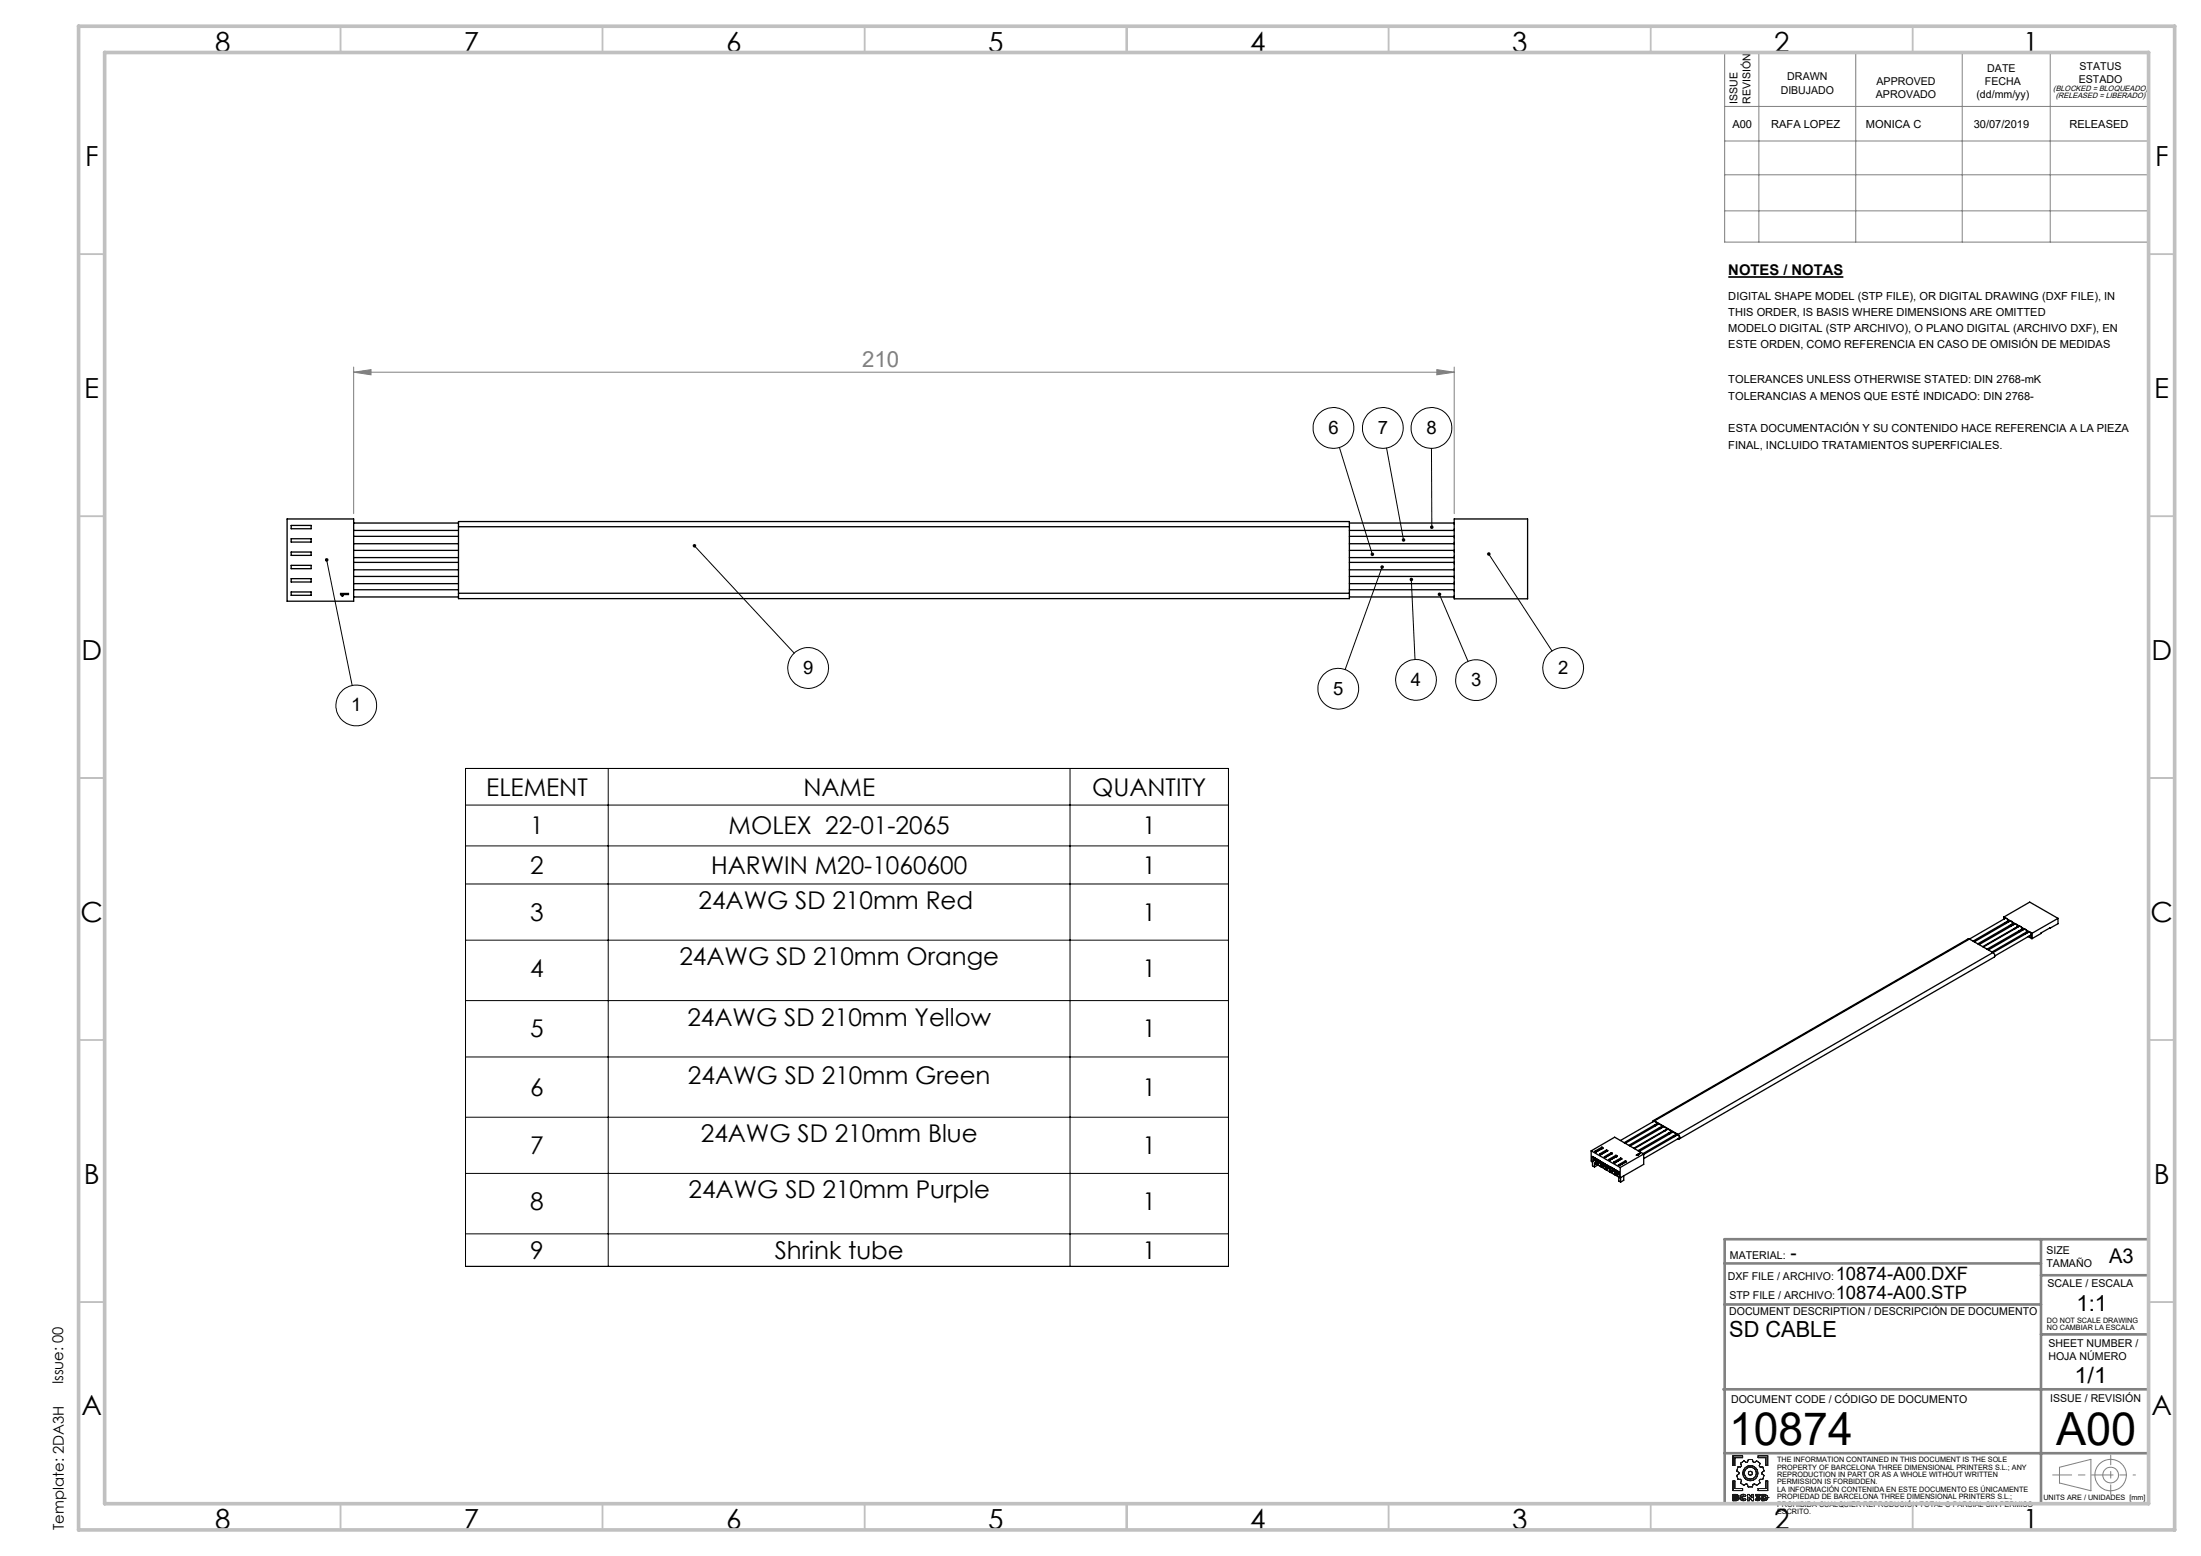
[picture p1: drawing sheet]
<svg xmlns="http://www.w3.org/2000/svg" width="420mm" height="297mm" viewBox="0 0 420 297" stroke-linecap="round" stroke-linejoin="round" font-family="sans-serif">
<path d="M329.8 52.9h22" fill="none" stroke="#000" stroke-width=".32"/>
<g fill="none" stroke="#000" stroke-width=".19">
<path d="M255.6 85.4l6.3 20.4M264.6 85.5l3.2 17.6M273.2 85.6v15M62.3 106.9l4.9 23.9M132.5 104.2l19.1 20.5M263.7 108.2l-7 19.6M269.3 110.6l.7 15.3M274.7 113.4l5.4 12.9M284.1 105.8l12.1 18.4M88.8 146.7h145.6v95h-145.6zM88.8 153.7h145.6M116.1 146.7v95"/>
<path d="M204.2 146.7v95M88.8 161.5h145.6M88.8 168.7h145.6M88.8 179.5h145.6M88.8 191h145.6M88.8 201.8h145.6M88.8 213.3h145.6M88.8 224h145.6M88.8 235.5h145.6"/>
<circle cx="254.4" cy="81.7" r="3.9"/>
<circle cx="263.9" cy="81.7" r="3.9"/>
<circle cx="273.1" cy="81.7" r="3.9"/>
<circle cx="68" cy="134.7" r="3.9"/>
<circle cx="154.2" cy="127.5" r="3.9"/>
<circle cx="255.4" cy="131.5" r="3.9"/>
<circle cx="270.2" cy="129.8" r="3.9"/>
<circle cx="281.7" cy="129.8" r="3.9"/>
<circle cx="298.3" cy="127.5" r="3.9"/>
</g>
<g fill="none" stroke="#191924" stroke-width=".19">
<path d="M330.7 277.9h1.8v.3h-1.5v1.5h-.3zM332.1 279.3l.7-.5 .4 .3 .3-.1 .1-.4h.8l.1 .4 .3 .1 .4-.3 .7 .5-.2 .5 .2 .2h.5l.2 .8-.4 .3v.2l.4 .3-.2 .8h-.5l-.2 .2 .1 .5-.6 .4-.4-.3-.3 .1-.1 .5h-.8l-.2-.5-.2-.1-.4 .3-.7-.4 .2-.5-.2-.2h-.5l-.2-.8 .4-.3v-.2l-.4-.3 .2-.8h.5l.2-.2zM335.5 277.9h1.8v1.8h-.3v-1.5h-1.5zM330.7 282.7h.3v1.4h1.5v.4h-1.8zM331 285.5l.4 .1-.4 .1zM331 286l.4 .1-.4 .1zM331.3 285.3l.3 .1 .1 .1M331.3 285.3h.2l.2 .2M331.3 285.3h-.6v1.2l.9-.1 .2-.3M331.4 285.6h.1M331.4 286.1h.1M331.7 285.5l-.2 .3 .3 .3"/>
<path d="M331.7 285.5h.1M331.8 286.1h.1M332 285.9l.2 .3 .4 .3 .6-.3M332 285.9l.1 .3 .2 .2a.69 .69 0 0 0 .9-.2M332 285.9h.1M332.4 285.9l.1 .2 .2 .1 .2-.2M332.4 285.9l.1 .2 .4-.1M332.4 285.9h.1M332.9 285.7l-.2-.2-.3 .1v.3M332.9 285.7l-.4-.1-.1 .3M332.9 286l.3 .2M333.2 285.5l-.5-.3-.5 .2-.2 .5"/>
<path d="M333.2 285.5a.67 .67 0 0 0-1.1 0l-.1 .4M333.2 285.5l-.3 .2M333.5 285.3h.3l.5 .6v-.6h.3v1.2h-.3l-.5-.7v.7h-.3zM335.1 286l.3 .2 .2-.1-.2 .1zM335.1 286l-.2 .2M335.5 284.1h1.5v-1.4h.3v1.8h-1.8zM335.6 286.1l-.4-.2v-.2l.3-.2h-.5v-.2h.8v.2l-.2 .2 .3 .4M335.6 286.1h.1M335.9 286.1l-.2 .3-.3 .1-.5-.3M335.9 286.1l-.2 .3-.4 .1-.4-.3M335.9 286.1h.1M336.2 285.3h.5l.5 .2 .2 .4-.3 .4-.9 .2z"/>
<path d="M336.6 285.5l.3 .1v.5h-.3zM337 285.9h.1M337.4 285.9h.1"/>
<circle cx="334" cy="281.2" r=".39"/>
<circle cx="334" cy="281.2" r="1.45"/>
<circle cx="334" cy="281.2" r="1.14"/>
</g>
<g fill="none" stroke="#808080" stroke-width=".19">
<path d="M329.1 10h80.9v36.2h-80.9zM335.6 10v36.2M354.1 10v36.2M374.4 10v36.2M391.2 10v36.2M329.1 20.3h80.9M329.1 26.9h80.9M329.1 33.4h80.9M329.1 40.2h80.9M67.5 71l3.3-.4v.9zM67.5 70.1v27.9M67.5 71h210"/>
<path d="M274.2 70.6l3.3 .4-3.3 .5zM277.5 70.1v27.9M393 280.1l6-1.6v6l-6-1.4z"/>
<circle cx="402.7" cy="281.6" r="3"/>
<circle cx="402.8" cy="281.5" r="1.49"/>
</g>
<path d="M391.7 281.5h11.1" fill="none" stroke="#808080" stroke-width=".19" stroke-dasharray="15.2 1.3 1.3 1.3" stroke-dashoffset="11.6"/>
<path d="M402.8 281.5h4.7" fill="none" stroke="#808080" stroke-width=".19" stroke-dasharray="15.2 1.3 1.3 1.3" stroke-dashoffset="14.8"/>
<path d="M402.8 277.8v7.4" fill="none" stroke="#808080" stroke-width=".19" stroke-dasharray="15.2 1.3 1.3 1.3" stroke-dashoffset="13.4"/>
<path d="M329.1 236.5h80.9v50.5h-80.9zM389.5 236.5v50.5M329.1 249h60.4M329.1 241.2h60.4M389.5 243.4h20.5M389.5 254.7h20.5M328.9 265.2h81.1M329.1 277.4h80.9" fill="none" stroke="#808080" stroke-width=".5"/>
<g fill="none" stroke="#c0c0c0" stroke-width=".35">
<path d="M65 5v5M115 5v5M165 5v5M215 5v5M265 5v5M315 5v5M365 5v5M15 48.5h5M410 48.5h5M15 98.5h5M410 98.5h5M15 148.5h5"/>
<path d="M410 148.5h5M15 198.5h5M410 198.5h5M15 248.5h5M410 248.5h5M65 287v5M115 287v5M165 287v5M215 287v5M265 287v5M315 287v5M365 287v5"/>
</g>
<path d="M15 5h400v287h-400zM20 10h390v277h-390z" fill="none" stroke="#c0c0c0" stroke-width=".7"/>
<path d="M62.1 106.7a.35 .35 0 0 0 .1 .5 .35 .35 0 0 0 .5-.3 .35 .35 0 0 0-.4-.4v.4v-.4zM132.3 103.9a.34 .34 0 0 0 0 .6 .34 .34 0 0 0 .5-.3 .34 .34 0 0 0-.4-.3l.1 .3zM283.8 105.5a.33 .33 0 0 0 .1 .6 .33 .33 0 0 0 .5-.3 .33 .33 0 0 0-.4-.4l.1 .4zM274.5 113.2a.34 .34 0 0 0 0 .5 .34 .34 0 0 0 .5-.2 .34 .34 0 0 0-.5-.4l.2 .3zM269.1 110.4a.33 .33 0 0 0 0 .5 .33 .33 0 0 0 .5-.2 .33 .33 0 0 0-.3-.4v.3v-.3zM263.5 108a.34 .34 0 0 0 0 .5 .34 .34 0 0 0 .6-.1 .34 .34 0 0 0-.3-.5l-.1 .3 .1-.3zM272.9 100.4v.1a.33 .33 0 0 0 .3 .5v-.4v.4a.34 .34 0 0 0 .3-.5 .34 .34 0 0 0-.6-.1zM267.6 102.8a.35 .35 0 0 0-.1 .4 .35 .35 0 0 0 .4 .2l-.1-.3 .1 .3a.34 .34 0 0 0 .2-.5 .34 .34 0 0 0-.5-.1zM261.6 105.6a.32 .32 0 0 0 0 .4 .32 .32 0 0 0 .4 .1l-.1-.3 .1 .3a.33 .33 0 0 0 .2-.5 .33 .33 0 0 0-.6 0z" fill="#000"/>
<path d="M67.5 71l3.3-.4v.9zM274.2 70.6l3.3 .4-3.3 .5z" fill="#808080"/>
<g fill="none" stroke="#000" stroke-width=".25">
<path d="M54.8 99.1h12.7v15.7h-12.7zM67.5 99.8h20M257.5 99.8h20M277.5 99.1h14v15.2h-14zM55.6 113h3.8v.6h-3.8zM55.6 100.3h3.8v.6h-3.8zM55.6 102.8h3.8v.7h-3.8zM55.6 105.4h3.8v.6h-3.8zM55.6 107.9h3.8v.6h-3.8zM55.6 110.5h3.8v.6h-3.8zM65 113.3h1.5v.2h-1.2l.2 .2-.2 .1-.3-.3zM67.5 101.2h20"/>
<path d="M67.5 103.8h20M67.5 102.4h20M67.5 106.4h20M67.5 105.1h20M67.5 108.8h20M67.5 107.3h20M67.5 111.4h20M67.5 110h20M67.5 113.9h20M67.5 112.6h20M87.5 100.5v-.9h170v.9M87.5 113.2v1.1h170v-1.1"/>
<path d="M87.5 113.2h170M87.5 100.5h170M87.5 100.5v12.7M257.5 101.2h20M257.5 103.8h20M257.5 102.4h20M257.5 106.4h20M257.5 105.1h20M257.5 108.8h20M257.5 107.3h20M257.5 111.4h20M257.5 110h20"/>
<path d="M257.5 113.9h20M257.5 112.6h20M257.5 100.5v12.7M375.8 179.2l6.9-3.9a.41 .41 0 0 1 .3 .6l-6.5 3.7M375.8 179.2h-.2l-60.1 34.7M375.8 179.2l-60.1 34.8M375.8 179.2l4.5 2.6M376.7 179.8l6.9-4a.39 .39 0 0 1 .4 .2 .39 .39 0 0 1 0 .4l-6.6 3.8M382.4 175v.5M382.4 175l.3 .3M382.4 175l4.9-2.8 5.4 3.1M382.5 176.2l.2 .1"/>
<path d="M382.6 175.3l-.2-.1v.2M382.7 176.1l.2 .1M383 175.4l.6 .4M383.1 175.6l.1 .4M383.4 176.7l.3 .1M383.5 175.9l-.2-.1v.1M383.6 176.6l.2 .1M383.9 176l.7 .3M384 176.1l.1 .5M384.4 177.2l.1 .1M384.4 176.4l-.2-.1v.2M384.5 177.2h.1"/>
<path d="M384.6 176.3a.41 .41 0 0 1 .3 .6l-6.5 3.8M384.6 176.3l-7 4M384.9 176.5l.5 .3M385 176.7h.1M385 176.8v.2M385.2 177.7l.2 .1M385.3 176.8l-.2 .1M385.3 177.6l.3 .2M385.4 176.8a.42 .42 0 0 1 .3 .6l-6.5 3.8M385.4 176.8l-6.9 4M385.7 176.9l.6 .4M385.8 177.2l.1 .4"/>
<path d="M386.1 178.3l.2 .1M386.2 177.4l-.2-.1v.2M386.3 178.2l.2 .1M386.3 177.3a.41 .41 0 0 1 .3 .6l-6.5 3.8M386.3 177.3l-6.9 4M386.6 177.5l.6 .3M386.7 177.7l.1 .4M387 178.8l.7 .4M387.1 177.9l-.2-.1v.2M387.2 177.9a.39 .39 0 0 1 .4 .2 .39 .39 0 0 1 0 .4l-6.9 4M387.2 177.9l-6.9 3.9M387.5 178l.2 .1"/>
<path d="M387.6 178.2l.1 .8-.5-.3M387.7 178.1v1.1M391.2 177.1h.1M391.3 177.1l-3.6 2.1M392.7 175.3l-5 2.8M392.7 175.3v1l-1.4 .8M380.3 181.8l.3 .5v.4l-60.1 34.7M380.3 181.8l-60.1 34.7M303.6 219.7v1.9l.2 .2M303.6 219.7l5.6 3.1M303.6 219.7l4.5-2.6 5.6 3.2M305.7 219.2h.1"/>
<path d="M305.7 219l-1.4 .7 .3 .2M305.7 219l.2 .1-1.3 .8M305.7 219v.2M305.7 219.2l-1.1 .7M306.6 219.7h.1M306.6 219.5l.2 .1-1.4 .8M306.6 219.5l-1.4 .8 .2 .1M306.6 219.5v.2M306.6 219.7l-1.2 .7M315.5 214.1l.2-.1 4.5 2.6 .3 .5-.2 .2M315.6 214l-6.4 3.7M315.7 214l-.2-.1-.2 .3"/>
<path d="M315.7 214l4.5 2.5M315.7 214.8l.2 .1M315.8 214.7l.2 .1M316.3 214.4l-6.4 3.7M316.5 214.5l-6.4 3.7M316.6 215.3l.3 .1M316.7 215.2l.2 .2M317.3 214.9l-6.5 3.7M317.5 215l-6.5 3.8M317.5 215.8l.2 .1M317.6 215.8l.1 .1M318.2 215.5l-6.5 3.7"/>
<path d="M318.3 215.5l-6.4 3.7M318.3 216.3l.3 .1M318.4 216.2l.3 .2M319 215.9l-6.4 3.7M319.2 216.1l-6.4 3.7M319.3 216.8l.2 .2M319.4 216.8l.2 .1M319.9 216.5l-6.4 3.7M320.1 216.6l-6.4 3.7M320.2 216.5l.4 .7-.1 .2-.3-.1M320.5 217.2l-6.8 4M303.9 221.7v.8l.4 .2"/>
<path d="M304.1 220.9v.8l-.3 .1M304.2 221.3h-.1l.4 .2M304.2 220.9v.4M304.3 222.7v-.7l4.6 2.7v.7l.3 .2M304.5 221.1v1l.2 .1M304.5 221.1l-.7-.4v1.1M304.5 221.1l-.3 .2M304.7 222.2v-1l.7 .4v1l.2 .2M304.9 222.4l-.6 .3M305 221.4v.8h-.3M305.1 221.8l-.1 .1 .4 .2M305.1 221.4v.4"/>
<path d="M305.4 221.6l-.3 .2M305.9 221.9v.8l-.3 .1M306 222.3l.3 .3M306 222v.3M306.3 222.1l-.7-.3v1M306.3 222.1v1.1l.2 .1M306.3 222.1l-.3 .2M306.5 223.3v-1l.7 .4v1l.2 .1M306.8 222.4v.8l-.3 .1M306.9 222.8l-.1 .1 .4 .2M306.9 222.5v.3M307 221.3l1.4-.8 .2 .2-1.4 .7z"/>
<path d="M307.2 222.6l-.3 .2M307.5 220.3h.1M307.5 220l-1.4 .8 .3 .1M307.5 220l.2 .1-1.3 .8M307.5 220v.3M307.5 220.3l-1.1 .6M307.7 223v.8h-.3M307.8 223.3l-.1 .1 .4 .2M307.8 223v.3M308.1 223.2v1l.2 .1M308.1 223.2l-.7-.4v1M308.1 223.2l-.3 .1"/>
<path d="M308.4 220.8h.1M308.4 220.5v.3M308.6 223.4v.9h-.3M308.7 223.9h-.1l.4 .3M308.7 223.5v.4M309 223.7v1l.2 .1M309 223.7l-.7-.4v1M309 223.7l-.3 .2M309.2 222.8v2M309.2 224.8v.8M309.3 221.3h.1M309.3 221l-1.4 .8 .3 .2"/>
<path d="M309.3 221l.2 .2-1.3 .8M309.3 221v.3M309.3 221.3l-1.1 .7M309.8 224.4v.9l-.6 .3M310.2 221.8h.1M310.2 221.6l-1.4 .8 .2 .1M310.2 221.6l.2 .1-1.4 .8M310.2 221.6v.2M310.2 221.8l-1.2 .7M312.5 220.4v.1M312.8 220.2h.1M312.8 220.2l-.3 .2"/>
<path d="M312.8 220.2l-.6 .3h.4l-.1-.1M312.8 220.2l-.5 .3M313.7 220.3l-4.5 2.5M313.7 220.3v1.9l-4.5 2.6"/>
</g>
<g font-size="8.7">
<text x="330" y="275.9">10874</text>
<text x="392.3" y="275.9">A00</text>
</g>
<g font-size="5.3">
<text x="41" y="9.9">8</text>
<text x="88.5" y="9.9">7</text>
<text x="138.5" y="9.9">6</text>
<text x="188.5" y="9.9">5</text>
<text x="238.5" y="9.9">4</text>
<text x="288.5" y="9.9">3</text>
<text x="338.5" y="9.9">2</text>
<text x="386" y="9.9">1</text>
<text x="16.2" y="31.7">F</text>
<text x="411.2" y="31.7">F</text>
<text x="16.1" y="75.9">E</text>
<text x="411.1" y="75.9">E</text>
<text x="15.5" y="125.9">D</text>
<text x="410.5" y="125.9">D</text>
<text x="15.4" y="175.9">C</text>
<text x="410.4" y="175.9">C</text>
<text x="16" y="225.9">B</text>
<text x="411" y="225.9">B</text>
<text x="15.5" y="270.2">A</text>
<text x="410.5" y="270.2">A</text>
<text x="41" y="291.9">8</text>
<text x="88.5" y="291.9">7</text>
<text x="138.5" y="291.9">6</text>
<text x="188.5" y="291.9">5</text>
<text x="238.5" y="291.9">4</text>
<text x="288.5" y="291.9">3</text>
<text x="338.5" y="291.9">2</text>
<text x="386" y="291.9">1</text>
</g>
<g font-size="4.7">
<text x="92.8" y="151.8">ELEMENT</text>
<text x="153.3" y="151.8">NAME</text>
<text x="208.4" y="151.8">QUANTITY</text>
<text x="101.2" y="159.2">1</text>
<text x="139" y="159.2">MOLEX 22-01-2065</text>
<text x="218" y="159.2">1</text>
<text x="101.2" y="166.8">2</text>
<text x="135.7" y="166.8">HARWIN M20-1060600</text>
<text x="218" y="166.8">1</text>
<text x="133.3" y="173.5">24AWG SD 210mm Red</text>
<text x="101.2" y="175.8">3</text>
<text x="218" y="175.8">1</text>
<text x="129.6" y="184.2">24AWG SD 210mm Orange</text>
<text x="101.2" y="186.5">4</text>
<text x="218" y="186.5">1</text>
<text x="131.2" y="195.8">24AWG SD 210mm Yellow</text>
<text x="101.2" y="198">5</text>
<text x="218" y="198">1</text>
<text x="101.2" y="209.2">6</text>
<text x="131.3" y="206.9">24AWG SD 210mm Green</text>
<text x="218" y="209.2">1</text>
<text x="101.2" y="220.3">7</text>
<text x="133.7" y="218">24AWG SD 210mm Blue</text>
<text x="218" y="220.3">1</text>
<text x="101.2" y="231">8</text>
<text x="131.4" y="228.7">24AWG SD 210mm Purple</text>
<text x="218" y="231">1</text>
<text x="101.2" y="240.3">9</text>
<text x="147.8" y="240.3">Shrink tube</text>
<text x="218" y="240.3">1</text>
</g>
<text font-size="4.2" fill="#808080" x="164.5" y="70.1">210</text>
<g font-size="4.2">
<text x="396.2" y="250.3">1:1</text>
<text x="330" y="255.2">SD CABLE</text>
<text x="395.8" y="264">1/1</text>
</g>
<text font-size="3.9" x="402.5" y="241.1">A3</text>
<g font-size="3.5">
<text x="253.5" y="82.8">6</text>
<text x="262.9" y="82.8">7</text>
<text x="272.2" y="82.8">8</text>
<text x="153.2" y="128.6">9</text>
<text x="269.2" y="130.9">4</text>
<text x="280.7" y="131">3</text>
<text x="297.3" y="128.6">2</text>
<text x="67" y="135.8">1</text>
<text x="254.4" y="132.6">5</text>
<text x="341.7" y="240.4">-</text>
<text x="350.3" y="244.3">10874-A00.DXF</text>
<text x="350.3" y="247.9">10874-A00.STP</text>
</g>
<g font-size="2.8">
<text x="329.8" y="52.6">NOTES / NOTAS</text>
<text x="12.1" y="264.2" transform="rotate(-90 12.1 264.2)">Issue: 00</text>
<text x="12.2" y="292" transform="rotate(-90 12.2 292)">Template: 2DA3H</text>
</g>
<g font-size="2.1">
<text x="339.8" y="17.9">DIBUJADO</text>
<text x="341.1" y="15.4">DRAWN</text>
<text x="358.1" y="16.3">APPROVED</text>
<text x="378.8" y="16.3">FECHA</text>
<text x="379.2" y="13.8">DATE</text>
<text x="396.7" y="15.8">ESTADO</text>
<text x="396.8" y="13.3">STATUS</text>
<text x="331.5" y="19.8" transform="rotate(-90 331.5 19.8)">ISSUE</text>
<text x="334" y="19.8" transform="rotate(-90 334 19.8)">REVISIÓN</text>
<text x="357.9" y="18.8">APROVADO</text>
<text x="377.1" y="18.8">(dd/mm/yy)</text>
<text x="330.6" y="24.3">A00</text>
<text x="338" y="24.3">RAFA LOPEZ</text>
<text x="356.1" y="24.3">MONICA C</text>
<text x="376.6" y="24.3">30/07/2019</text>
<text x="394.9" y="24.3">RELEASED</text>
<text x="329.8" y="57.2">DIGITAL SHAPE MODEL (STP FILE), OR DIGITAL DRAWING (DXF FILE), IN</text>
<text x="329.8" y="60.3">THIS ORDER, IS BASIS WHERE DIMENSIONS ARE OMITTED</text>
<text x="329.8" y="63.4">MODELO DIGITAL (STP ARCHIVO), O PLANO DIGITAL (ARCHIVO DXF), EN</text>
<text x="329.8" y="66.5">ESTE ORDEN, COMO REFERENCIA EN CASO DE OMISIÓN DE MEDIDAS</text>
<text x="329.8" y="73.2">TOLERANCES UNLESS OTHERWISE STATED: DIN 2768-mK</text>
<text x="329.8" y="76.3">TOLERANCIAS A MENOS QUE ESTÉ INDICADO: DIN 2768-</text>
<text x="329.8" y="82.5">ESTA DOCUMENTACIÓN Y SU CONTENIDO HACE REFERENCIA A LA PIEZA</text>
<text x="329.8" y="85.7">FINAL, INCLUIDO TRATAMIENTOS SUPERFICIALES.</text>
<text x="390.5" y="239.4">SIZE</text>
<text x="329.7" y="244.3">DXF FILE / ARCHIVO:</text>
<text x="330.1" y="240.4">MATERIAL:</text>
<text x="390.5" y="241.9">TAMAÑO</text>
<text x="390.7" y="245.6">SCALE / ESCALA</text>
<text x="330" y="251">DOCUMENT DESCRIPTION / DESCRIPCIÓN DE DOCUMENTO</text>
<text x="330" y="247.9">STP FILE / ARCHIVO:</text>
<text x="390.9" y="257.1">SHEET NUMBER /</text>
<text x="390.9" y="259.6">HOJA NÚMERO</text>
<text x="330.3" y="267.7">DOCUMENT CODE / CÓDIGO DE DOCUMENTO</text>
<text x="391.2" y="267.5">ISSUE / REVISIÓN</text>
</g>
<g font-size="1.5">
<text x="391.8" y="17.4">(BLOCKED = BLOQUEADO)</text>
<text x="392.3" y="18.8">(RELEASED = LIBERADO)</text>
</g>
<g font-size="1.4">
<text x="390.6" y="252.5">DO NOT SCALE DRAWING</text>
<text x="390.6" y="253.9">NO CAMBIAR LA ESCALA</text>
<text x="339.1" y="279.1">THE INFORMATION CONTAINED IN THIS DOCUMENT IS THE SOLE</text>
<text x="339.1" y="280.5">PROPERTY OF BARCELONA THREE DIMENSIONAL PRINTERS S.L.; ANY</text>
<text x="339.1" y="281.9">REPRODUCTION IN PART OR AS A WHOLE WITHOUT WRITTEN</text>
<text x="339.1" y="283.3">PERMISSION IS FORBIDDEN.</text>
<text x="339.1" y="284.7">LA INFORMACIÓN CONTENIDA EN ESTE DOCUMENTO ES ÚNICAMENTE</text>
<text x="339.1" y="286.1">PROPIEDAD DE BARCELONA THREE DIMENSIONAL PRINTERS S.L.;</text>
<text x="339.1" y="287.6">PROHIBIDA CUALQUIER REPRODUCIÓN TOTAL O PARCIAL SIN PERMISO</text>
<text x="389.9" y="286.3">UNITS ARE / UNIDADES [mm]</text>
<text x="339.1" y="289">ESCRITO.</text>
</g>
</svg>
